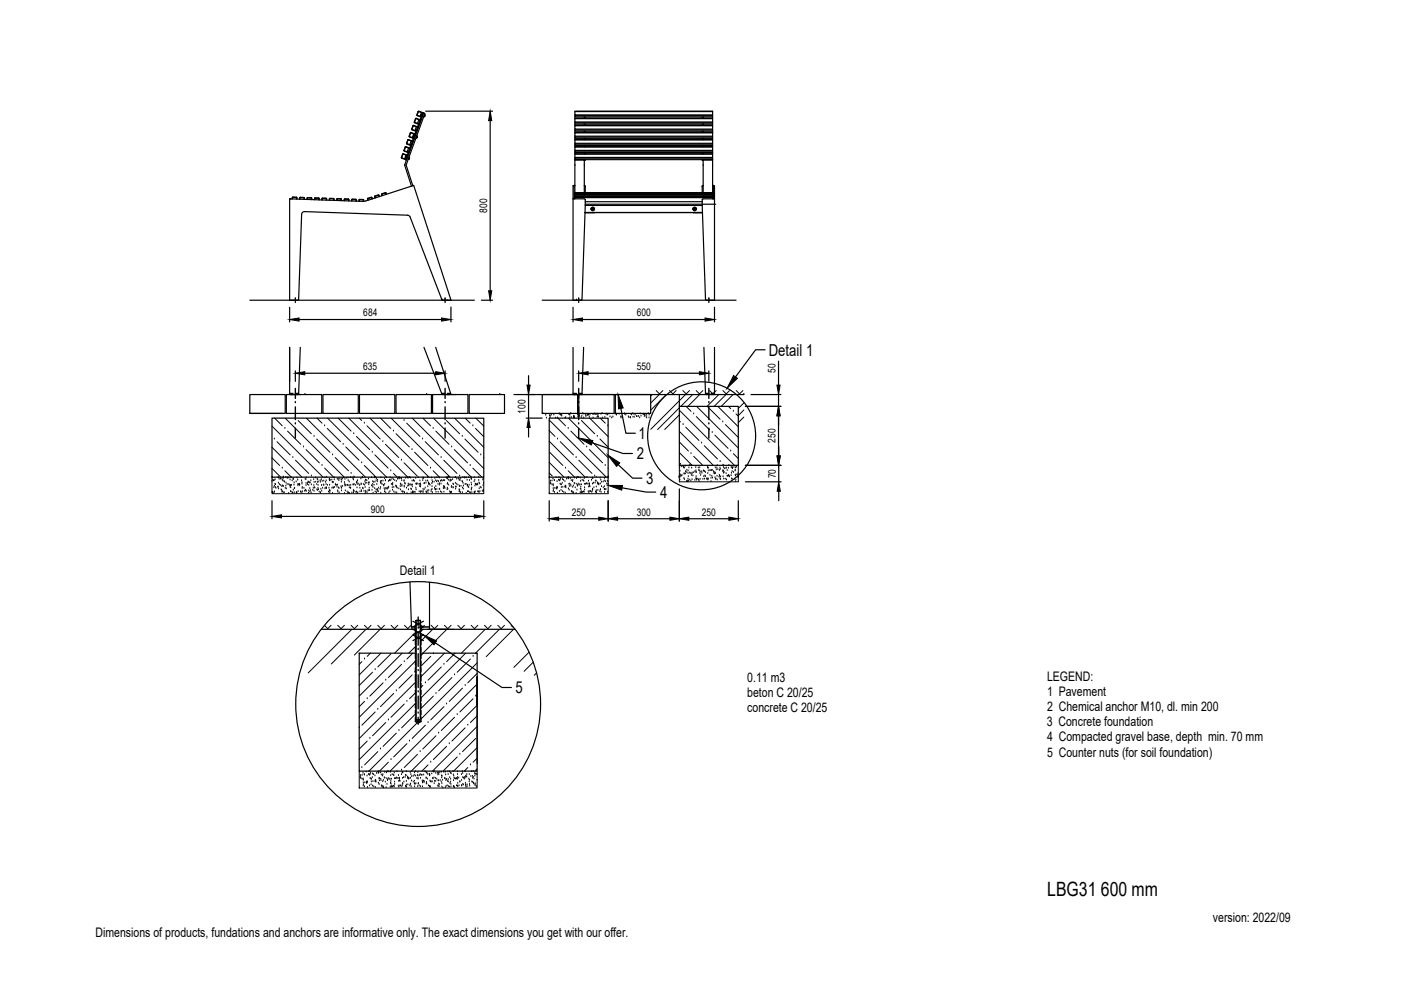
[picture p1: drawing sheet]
<svg xmlns="http://www.w3.org/2000/svg" width="297mm" height="210mm" viewBox="0 0 297 210" stroke-linecap="round" stroke-linejoin="round" font-family="sans-serif">
<!-- layer: 0 -->
<g fill="none" stroke="#000" stroke-width=".25">
<path d="M85.2 33.5l.8 .3M86 31.2l.9 .2-1-.2-.3 .8 1 .3M86 31.2l-.3 .7 .9 .4M86 33.8h.1M86 33.4v.1M86.1 35h.1M86.1 35l1.4 4.4M86.1 33.2l-.1 .2M86.1 33.2l.1 .1M86.2 33.2l-.2 .3M86.2 33.2h.1M86.2 33.2h-.1"/>
<path d="M86.3 33l-.2-.1-.3 .8 .2 .1M86.3 33l-.9-.3-.2 .8M86.3 33l-.9-.4-.3 .8 .9 .4M86.5 29.6l.9 .3-.9-.2-.2 .7 .8 .4-.9-.3zM86.5 33.8h.1M86.6 31.4l-.3 .8 .3 .1M86.7 33.3h.1M86.7 33.7l-.1 .1M86.7 33.7h.1M86.8 33.3l-.1 .4M86.8 33.3l-.2 .5M87.1 28.2l.9 .3"/>
<path d="M87.1 28.2l-.3 .7 .9 .4M87.4 30l-.2-.1-.3 .8 .2 .1M87.6 26.7l-.2 .7 .8 .4M87.7 28.9v.1M87.7 26.6l-.2 .1-.2 .8 .9 .3M87.7 26.6l.8 .4-.9-.3M87.8 28.7l-.1 .2M87.8 28.7h.1M87.8 28.7l-.1 .3M88 28.5l-.9-.4-.1 .1-.3 .8 1 .3M88 28.5l-.3-.1-.3 .8 .3 .1M88.2 29.3h.1"/>
<path d="M88.3 26.9l-.3 .8 .2 .1M88.4 28.8h.1M88.4 29.2l-.2 .1M88.4 29.2h.1M88.4 29.2l.1-.2-.1 .2M88.4 28.8l.1 .2M88.4 28.8l-.2 .5M88.7 23.7l.9 .3M88.7 23.7l-.3 .7 .9 .4-.9-.3 .2-.8 .2-.1 .8 .4M89 25.5l-.8-.3-.3 .7 .9 .4M89 25.5l-.8-.4-.4 .8 .1 .1 .9 .3M89 25.5l-.2-.1-.3 .8 .3 .1"/>
<path d="M89.3 24.4v.1M89.3 24.4l.1 .1M89.3 24.5h.1M89.4 24.2l-.1 .2M89.4 24.2h.1M89.4 24.2l-.1 .3M89.6 24l-.2-.1-.3 .8M89.6 23.9l.2 .1-3.6 9.9-.2-.1zM90 24.3h.1M90 24.7h.1M90 24.7l.1-.2-.1 .2M90 24.3l.1 .2"/>
<path d="M90 24.3l-.1 .5 .1-.1M90 24.1l-.2-.1-4 11 1.4 4.5M90.1 24.1l-4 10.9M90.3 23.6h14.1M103.9 25.6v36.1M121.9 39.4h-.2v2.8M121.9 39.3l-.4 .1v24.3M121.9 23.7l29.2-.1v.8h-29.2v-.7h29.2M121.9 24.4v.1M121.9 24.8v.3M121.9 25.9v.1M121.9 26.3v.3"/>
<path d="M121.9 27.4v.1M121.9 27.8v.3M121.9 28.9v.1M121.9 29.3v.3M121.9 30.4v.1M121.9 30.8v.3M121.9 31.9v.1M121.9 32.3v.3M121.9 33.4v.1M121.9 33.9v7.2M121.9 33.8l1.9 .1zM123.9 39.4l.2 .2"/>
<path d="M123.9 39.3l.2 .2v1.3M123.9 33.9h-.1M123.9 33.8h.2v.2M123.9 34h.2zM123.9 24.8v.3M123.9 26.3v.3M123.9 27.8v.3M123.9 29.3v.3M123.9 30.8v.3M123.9 32.3v.3M123.9 33.8v7M124.1 24.8v.3"/>
<path d="M124.1 26.3v.3M124.1 27.8v.3M124.1 29.3v.3M124.1 30.8v.3M124.1 32.3v.3M148.9 34v-.2h.2v7M148.9 34h.2zM148.9 24.8v.3M148.9 26.3v.3M148.9 27.8v.3M148.9 29.3v.3M148.9 30.8v.3"/>
<path d="M148.9 32.3v.3M149.1 39.4l-.2 .2M149.1 39.3l-.2 .2v1.3M149.1 24.8v.3M149.1 26.3v.3M149.1 27.8v.3M149.1 29.3v.3M149.1 30.8v.3M149.1 32.3v.3M149.1 33.9h.1M149.1 33.8l1.9 .1zM151 33.9l.1 6.9"/>
<path d="M151.1 33.4v.4h-29.2v-.3h29.2M151.1 32.6v.8h-29.2v-.7h29.2M151.1 32.6l-29.2 .1M151.1 31.9v.4h-29.2v-.3h29.2M151.1 31.1v.8h-29.2v-.7h29.2M151.1 31.1l-29.2 .1M151.1 30.4v.4h-29.2v-.3h29.2M151.1 29.6v.8h-29.2v-.7h29.2M151.1 29.6l-29.2 .1M151.1 28.9v.4h-29.2v-.3h29.2M151.1 28.1v.8h-29.2v-.7h29.2M151.1 28.1l-29.2 .1"/>
<path d="M151.1 27.4v.4h-29.2v-.3h29.2M151.1 26.6v.8h-29.2v-.7h29.2M151.1 26.6l-29.2 .1M151.1 25.9v.4h-29.2v-.3h29.2M151.1 25.1v.8h-29.2v-.7h29.2M151.1 25.1l-29.2 .1M151.1 24.4v.4h-29.2v-.3h29.2M151.1 39.3h.1M151.1 39.4h.1M151.1 24.8v.3M151.1 26.3v.3M151.1 27.8v.3"/>
<path d="M151.1 29.3v.3M151.1 30.8v.3M151.1 32.3v.3M151.1 39.4h.2v2.8M151.1 39.3l.4 .1v24.3M61.5 42.2l-.1 21.5M61.7 42.2h-.2l15.4 .5M62 41.9v.3M62 41.9h.8l.1 .3M62.8 41.8l.1 .4M62.8 41.8l-.8 .1M63.5 42v.2"/>
<path d="M63.5 41.9l.2-.1 .8 .2M63.6 41.9h.8v.4M63.6 42v.2M64.5 42v.3M65.1 42v.3M65.1 42l.9-.1 .1 .4M65.2 42v.3M65.2 42h.8v.3M67.5 42l.1 .4M67.5 42l.2 .4M67.6 42h-.8l-.1 .3M67.6 42h-.9v.3"/>
<path d="M68.3 42.4l.1-.3h.7l.1 .3M69.2 42.1l-.1-.1h-.7l-.2 .4M69.3 42.2l-.1 .2M69.8 42.4l.1-.3h.8l.1 .4M69.9 42.5v-.4h.8v.4M71.4 42.5l.1-.4 .9 .1v.3M71.5 42.5v-.3h.8v.3M73 42.6l.1-.4 .7 .1 .1 .3M73.1 42.2l-.1 .4M73.1 42.2l.9 .1M74 42.3v.3M74.5 42.6l.1-.3 .8-.1 .1 .4"/>
<path d="M74.6 42.6v-.3h.8l.1 .3M76.2 42.3v.4M76.2 42.3l.8 .1v.3M77.1 42.4l-.9-.1-.1 .4M77.1 42.4v.3M77.6 42.6l-.7 .1M77.6 42.6l10.1-3.3 7.9 24.3-.3 .1M78.8 41.9l-.8 .1v.5M78.9 41.9v.3M78.9 42.2l-.2-.3-.7 .2 .1 .3M79.5 41.6l.1 .4M80.2 41.4l.2 .3"/>
<path d="M80.2 41.4l-.7 .2M80.4 41.7l-.1-.4-.8 .3v.4M80.9 41.2l.1 .3M81 41.2l.1 .3M81.7 40.8l.2 .4M81.7 40.8l-.8 .4M81.8 40.9l-.8 .3M81.8 41l.1 .2M121.5 42.2h2.4l.2 .2-.7 21.1-.2 .1M121.9 41.8h29.2v.1h-29.2zM121.9 40.8h29.2zM121.9 41.3h.1"/>
<path d="M121.9 41.2v.4M121.9 41.7v.1M121.9 41.9v.3M121.9 41.3h29.2M124.1 42.8h24.8M124.1 43.3h27.6M124.1 43.6h24.8M125.3 44.3a.35 .35 0 0 0 .4 .4 .35 .35 0 0 0 .3-.4M125.3 44.3h.1M125.5 44.3l.1 .1M125.5 44.3h.1M125.6 44.2h.2"/>
<path d="M125.6 44.2l-.1 .1M125.6 44.2h.1M125.6 44.4h.1M125.8 44.2v.1M125.8 44.2h.1M125.8 44.4h.1M125.8 44.3l-.2 .1M125.8 44.3h.1M126 44.3h.1M126 45.1h-2h24.9h-2M146.9 44.3a.35 .35 0 0 0 .4 .4 .35 .35 0 0 0 .3-.4M146.9 44.3h.1"/>
<path d="M147.1 44.3l.1 .1M147.1 44.3h.1M147.2 44.2h.2M147.2 44.4h.2M147.2 44.2h.1M147.2 44.4h.1M147.2 44.2l-.1 .1M147.4 44.2v.1M147.4 44.2h.1M147.4 44.4h.1M147.4 44.3v.1M147.4 44.3h.1"/>
<path d="M147.6 44.3h.1M151.1 40.8v.4h-29.2v-.1h29.2M151.1 41.3v.4h-29.2v-.1h29.2M151.1 41.3h.1M151.1 41.2v.1M151.1 41.7v.1M151.1 41.9v.3M151.5 42.2h-2.4l-.2 .2 .7 21.1 .2 .1M53 63.7h47.6M61.4 65.2v3.1M62.2 63.7h.4M62.6 63.4h.1"/>
<path d="M62.6 63.9h.1M62.6 63.2v.1M62.6 63.5v.3M62.6 64v.1M62.6 78.6v2.2M63.1 63.6l.2-.1 .7-18.1a.6 .6 0 0 1 .6-.5l22 .8 .4 .3 6.7 17.5 .2 .1M63.4 67.7h30.2M63.7 73.7l-.4 9.8M64.6 79.1h27.8M89.9 73.7l3.8 9.8 .2 .1M92.4 73.7l3.2 9.9h-.3M93.8 63.7h.1"/>
<path d="M94.4 63.4h.1M94.4 63.9h.1M94.4 63.2v.1M94.4 63.5v.3M94.4 64v.1M94.4 78.6v2.2M94.4 63.7h.4M95.6 65.1v3.2M102.1 63.7h2.3M112.1 79.7v2M115 63.7h41.1M121.5 73.7v10h.3"/>
<path d="M121.5 65.2v3.1M122.2 63.7h.1M122.2 63.7h.4M122.7 63.4h.1M122.7 63.9h.1M122.7 63.2v.1M122.7 63.5v.3M122.7 64v.1M122.7 78.6v2.2M123.5 67.7h26M123.7 73.7l-.3 9.8M124.7 79.1h23.6"/>
<path d="M149.2 73.7l.4 9.8M150.3 63.4h.1M150.3 63.9h.1M150.3 63.2v.1M150.3 63.5v.3M150.3 64v.1M150.3 78.6v2.2M151.5 73.7v10h-.4M151.5 65.2v3.1M162.2 74.2h-2l-4.3 5.7M165.1 76.6v5.1M53 83.7h7.5v4h-7.5z"/>
<path d="M53 87.7h7.1M57.7 88.6l44.9 .1v12.5h-44.9zM60.7 83.7h7.5v4h-7.5zM61.4 80.8v-7.1v10h.4M61.4 83.4h.7M61.7 83.7h2M62.6 83.4h.7M63.3 83.5l-.2 .1M64.7 83.7h.1M68.5 83.7h7.5v4h-7.5zM76.2 83.7h7.5v4h-7.5zM84 83.7h7.5v4h-7.5z"/>
<path d="M90.5 83.7h.1M91.7 83.7h7.5v4h-7.5zM93.6 83.4h.7M93.8 83.7h.1M93.9 83.7h.5M94.6 83.7h2.1M94.8 83.4h.7M99.5 83.7h7.5v4h-7.5zM106 83.7h.1M109 83.7h48.7M111.6 88.6h3.3M112.1 83.7v4.9"/>
<path d="M112.1 90.6v2.1M115 83.7h7.5v4h-7.5zM116.4 88.6l12.5 .1v12.5h-12.5zM121.5 83.4h.7M122.2 83.7h.1M122.7 83.4h.7M122.7 83.7h7.5v4h-7.5zM123.4 83.5l-.2 .1M125.5 93.9l6.6 2.3h2M130.5 83.7h7.5v4h-7.5zM131.1 98.5l3 2.9h2M131.6 86.6l1.1 5.3h2"/>
<path d="M144 86.2h12.5v12.5h-12.5zM144 83.7v2.5M149.6 83.4h.7M149.6 83.5l.2 .1M150.3 83.7h.1M150.8 83.4h.7M157.7 83.7h.1M158 86.2h7.6M158 98.7h7.6M159.2 83.7h6.4M165.1 83.7v2.5M165.1 88.2v8.5"/>
<path d="M165.1 94.7v2M165.1 98.7v3.5M57.7 106.2v3.8M59.7 109.5h40.9M60.1 101.2h.1M95.1 101.2h.1M102.6 106.2v3.8M116.4 106.2v4.3M118.4 110h8.5M128.9 106.2v4.3M129 101.2h.1M130.9 110h11.1"/>
<path d="M131.9 103.4l5.1 .9h2M144 101.2h.1M144 103.7v6.8M146 110h8.5M156.5 101.2h.1M156.5 106.2v4.3M158 102.2h7.6M165.1 104.2v2M68.1 133.4h20.1M86.9 123.4l.3 9.6 .4 .4M87.2 132.9h1M87.5 133.4l2.3 1.2-2.3 1.2"/>
<path d="M87.5 131.7l2.3 1.2M88 132.9v.5M88.1 133.4v.5M88.1 134.4v.9M88.1 135.8v1M88.1 137.2v1M88.1 138.7v.9M88.2 133.4h.1M88.2 138.5h-12v25h25v-25h-12M88.2 131.6h1M88.2 131.6v21M89.2 133.4h.1"/>
<path d="M89.2 131.6v21M89.2 133.4h20M89.2 132.9h1.9M89.3 133.4v.5M89.3 134.4v.9M89.3 135.8v1M89.3 137.2v1M89.3 138.7v.9M89.4 132.9v.5M89.8 133.4l-2.3 1.2 2.3 1.2M89.8 131.7l-2.3 1.2M91.1 123.4v10"/>
<path d="M92.3 136.3l14.1 9.5h2M88.1 153l.6 .3 .6-.3M88.1 140.1v.9M88.1 141.5v1M88.1 143v1.4M88.1 144.9v.9M88.1 146.3v1M88.1 147.7v1M88.1 149.2v.9M88.1 150.6v.9M88.1 152v1M88.1 153h1.2"/>
<path d="M88.2 152.6h1M89.3 140.1v.9M89.3 141.5v1M89.3 143v1.4M89.3 144.9v.9M89.3 146.3v1M89.3 147.7v1M89.3 149.2v.9M89.3 150.6v.9M89.3 152v1M101.2 149.5v-6v18.4"/>
<circle cx="125.7" cy="44.3" r=".16"/>
<circle cx="125.7" cy="44.3" r=".15"/>
<circle cx="125.7" cy="44.3" r=".35"/>
<circle cx="147.3" cy="44.3" r=".16"/>
<circle cx="147.3" cy="44.3" r=".15"/>
<circle cx="147.3" cy="44.3" r=".35"/>
<circle cx="148.8" cy="92.4" r="11.4"/>
<circle cx="88.7" cy="149.3" r="26"/>
</g>
<!-- layer: SRAFY -->
<g fill="none" stroke="#000" stroke-width=".21">
<path d="M57.7 94.8l6.3 6.4M57.7 90.3l10.8 10.9M57.7 99.3l1.8 1.9M57.7 97.1l1.6 1.6M58.2 93.1h.1M58.2 88.6l1.6 1.7M58.7 93.6l2.8 2.8M59.8 99.3h.1M60.4 99.8l1.4 1.4M60.4 90.8h.1M60.5 88.7l12.5 12.5M61 91.4l2.8 2.8"/>
<path d="M62.1 97h.1M62.6 97.6l2.9 2.8M63.2 89.2l2.8 2.8M64.3 94.8h.1M64.9 95.3l2.8 2.8M65 88.7l12.5 12.5M66.6 92.5h.1M67.1 93.1l2.9 2.8M67.2 88.7l1.1 1M68.3 98.7h.1M68.8 90.3h.1M68.8 99.3l1.9 1.9"/>
<path d="M69.4 90.8l2.8 2.8M69.5 88.7l12.5 12.5M70.5 96.4h.1M71.1 97l2.8 2.8M71.7 88.7l2.7 2.7M72.8 94.2h.1M73.3 94.8l2.8 2.8M73.9 88.7l12.6 12.5M75 92h.1M75.6 92.5l2.8 2.8M76.2 88.7l.5 .5M76.7 98.1h.1"/>
<path d="M77.2 89.7h.1M77.2 98.7l2.5 2.5M77.8 90.3l2.8 2.8M78.4 88.7l12.5 12.5M78.9 95.9h.1M79.5 96.4l2.8 2.9M80.7 88.7l2.2 2.1M81.2 93.6h.1M81.7 94.2l2.8 2.8M82.9 99.8h.1M82.9 88.7l12.5 12.5M83.4 91.4h.1"/>
<path d="M84 92l2.8 2.8M85.1 97.6h.1M85.7 89.2h.1M85.7 98.1l2.8 2.8M86.2 89.7l2.8 2.8M87.4 95.3h.1M87.4 88.7l12.5 12.5M87.9 95.9l2.8 2.8M89.6 93.1h.1M89.7 88.7l1.6 1.6M90.2 93.6l2.8 2.8M91.3 99.3h.1"/>
<path d="M91.8 90.8h.1M91.8 99.8l1.4 1.4M91.9 88.7l10.7 10.6M92.4 91.4l2.8 2.8M93.5 97h.1M94.1 97.6l2.8 2.8M94.6 89.2l2.8 2.8M95.8 94.8h.1M96.3 95.3l2.8 2.8M96.4 88.7l6.2 6.1M98 92.5h.1M98.6 93.1l2.8 2.8"/>
<path d="M98.6 88.7l1.1 1M99.7 98.7h.1M100.3 90.3h.1M100.3 99.3l1.9 1.9M100.8 90.8l1.8 1.8M100.9 88.7l1.7 1.6M101.9 96.4h.1M102.5 97l.1 .1M115.1 87.7h.1M115.7 88h.1M115.9 88.6h.1M116.4 98l3.2 3.2"/>
<path d="M116.4 93.5l7.7 7.7M116.4 89.1l12.2 12.1M116.4 91.3l1.3 1.2M116.5 88.2h.1M116.5 95.9l2.8 2.8M116.6 87.9h.1M116.6 88.6h.1M116.6 88.3h.1M116.9 88h.1M117.4 88h.1M117.8 88.6h.1M118.2 88.6h.1"/>
<path d="M118.2 93.1h.1M118.3 88.6l1.6 1.7M118.6 87.7h.1M118.6 87.9h.1M118.8 93.6l2.8 2.8M118.8 88h.1M119.1 88h.1M119.1 88.2h.1M119.8 88.6h.1M119.9 99.3h.1M119.9 88.6h.1M120.5 90.8h.1"/>
<path d="M120.5 99.8l1.3 1.4M120.5 88.7l8.4 8.4M120.6 87.9h.1M120.7 88h.1M120.8 88.6h.1M120.8 88h.1M121 87.7h.1M121 91.4l2.8 2.8M121.1 88.5h.1M121.6 88.5h.1M121.6 88.2h.1M121.7 88.5h.1"/>
<path d="M121.8 88.4h.1M121.8 88.6h.1M122.1 97h.1M122.4 87.9h.1M122.5 88.4h.1M122.5 87.8h.1M122.7 97.6l2.8 2.8M122.8 88h.1M122.8 88.3h.1M123.2 88.5h.1M123.3 89.2l2.8 2.8M123.4 88.2h.1"/>
<path d="M123.5 87.7h.1M123.7 87.8h.1M123.8 88.6h.1M124.1 87.9h.1M124.2 88.1h.1M124.2 88.3h.1M124.4 94.8h.1M124.5 87.8h.1M124.6 88.1h.1M124.8 88h.1M124.9 88.5h.1M125 95.3l2.8 2.8"/>
<path d="M125 88.7l3.9 3.9M125.1 88h.1M125.7 87.9h.1M125.7 88.6h.1M125.9 87.9h.1M126.1 87.7h.1M126.3 87.9h.1M126.5 87.8h.1M126.6 88.5h.1M126.6 92.5h.1M126.8 88h.1M126.8 88.3h.1"/>
<path d="M126.8 87.8h.1M126.9 88.4h.1M127.2 93.1l1.7 1.7M127.3 88.7l1 1M127.4 87.8h.1M127.6 87.7h.1M127.7 88.6h.1M128.2 88.5h.1M128.3 98.7h.1M128.5 87.8h.1M128.7 87.8h.1M128.7 88h.1"/>
<path d="M128.8 87.9h.1M128.9 90.3h.1M128.9 99.3h.1M129.1 87.8h.1M129.3 88.4h.1M129.7 88.6h.1M129.9 88.4h.1M130.4 87.8h.1M130.7 87.8h.1M130.7 88h.1M131.3 87.8h.1M131.6 88.4h.1"/>
<path d="M131.7 88.6h.1M131.9 88.4h.1M132 88.5h.1M132.4 87.8h.1M132.4 87.7h.1M132.7 88h.1M133.2 88.4h.1M133.4 88.6h.1M133.7 88.6h.1M133.7 88.5h.1M133.8 87.9h.1M133.9 88h.1"/>
<path d="M134.1 87.7h.1M134.2 88.5h.1M134.4 87.8h.1M134.5 88.5h.1M134.7 88h.1M134.9 88.3h.1M135.1 88.3h.1M135.4 88.3h.1M135.6 88.6h.1M135.7 87.7h.1M135.9 88.2h.1M136.4 87.9h.1"/>
<path d="M136.4 87.8h.1M136.6 88.3h.1M136.6 88h.1M136.8 88.1h.1M137 88.5h.1M137.1 88.1h.1M137.1 88.6h.1M137.4 87.7h.1M137.6 88.6h.1M137.6 88h.1M138.2 83.7l-.2 .3M139.1 82.8l.7 .7 .7-.7"/>
<path d="M139.7 83.7l-1.7 1.8M141.2 83.7l-3.2 3.3M142 82.8l.7 .7 .7-.7M144 86.5l-4.6 4.6M144 98.7v3.5h12.5v-3.5M144 96l2.7 2.7M144 91.5l7.2 7.2M144 87l11.7 11.7M144 93.7l2 1.9M144 89.2l.3 .3M144 88l-3.1 3.1M144.1 99.2h.1"/>
<path d="M144.1 98.7h.1M144.2 99.9h.1M144.3 98.4h.1M144.4 98.9h.1M144.8 98.9h.1M144.8 82.8l.7 .7 .7-.7M144.8 90h.1M144.9 99.1h.1M145 99.2h.1M145.1 99.2h.1M145.3 98.8h.1M145.3 83.7l-7.3 7.3"/>
<path d="M145.4 90.6l2.8 2.8M145.5 86.2l1 1M145.6 99.7h.1M145.9 99.8h.1M146.1 99.2h.1M146.2 98.7h.1M146.5 98.7h.1M146.5 96.2h.1M146.6 99.3h.1M146.8 83.7l-2.5 2.5M147.1 87.8h.1M147.1 96.7l1.9 2"/>
<path d="M147.5 99.1h.1M147.5 99.8h.1M147.6 82.8l.7 .7 .7-.7M147.6 88.3l2.8 2.8M147.7 86.2l8.8 8.8M148 99.2h.1M148.2 99.7h.1M148.3 99.8h.1M148.3 83.7l-2.5 2.5M148.4 99.2h.1M148.8 93.9h.1M149.2 99.8h.1"/>
<path d="M149.3 100h.1M149.3 94.5l2.8 2.8M150 86.2l2.7 2.7M150 99.2h.1M150.1 99.2h.1M150.2 99.8h.1M150.2 99.3h.1M150.4 82.8l.7 .7 .7-.7M150.5 99.8h.1M150.7 99.8h.1M150.9 99.8h.1M151 91.7h.1"/>
<path d="M151 99.7h.1M151.6 92.3l2.8 2.8M151.7 99.2h.1M151.9 99.6h.1M152 99.2h.1M152.1 98.7h.1M152.2 99.6h.1M152.2 86.2l4.3 4.3M152.4 83.7l-2.5 2.5M152.5 99.7h.1M152.6 99.2h.1M152.7 97.9h.1"/>
<path d="M152.7 99.5h.1M153.2 89.5h.1M153.2 98.4l.3 .3M153.3 99.8h.1M153.3 82.8l.7 .7 .7-.7M153.4 99.1h.1M153.4 99.9h.1M153.6 99.4h.1M153.8 90l2.7 2.7M153.9 99.3h.1M153.9 83.7l-2.5 2.5M154 99.2h.1"/>
<path d="M154.2 99.8h.1M154.4 99.3h.1M154.4 86.2l.5 .4M154.5 98.7h.1M154.9 95.6h.1M155 99.1h.1M155.2 99.3h.1M155.2 100h.1M155.3 99.2h.1M155.3 99.4h.1M155.4 83.7l-2.5 2.5M155.5 87.2h.1"/>
<path d="M155.5 96.2l1 1M155.6 99.1h.1M155.8 99.9h.1M155.9 99.7h.1M156 99.2h.1M156 87.8l.5 .4M156.1 82.8l.7 .7 .7-.7M156.1 99h.1M157.7 86.9l-1.2 1.2M157.7 85.4l-1.2 1.2M157.7 88.4l-1.2 1.2M57.7 102.1h.1"/>
<path d="M57.7 101.2v3.5h44.9v-3.5M57.7 104.4h.1M57.8 104.3h.1M57.8 101.8h.1M57.8 104.5h.1M58 102h.1M58.1 103.4h.1M58.1 104.5h.1M58.1 101.9h.1M58.2 103.1h.1M58.2 104.3h.1M58.3 102.7h.1"/>
<path d="M58.3 101.7h.1M58.4 103.4h.1M58.4 102.8h.1M58.5 103.5h.1M58.9 103.3h.1M59 103.3h.1M59 101.2h.1M59 101.3h.1M59 102.4h.1M59.1 103.6h.1M59.2 101.6h.1M59.3 102.7h.1"/>
<path d="M59.5 101.6h.1M59.5 102.9h.1M59.6 101.5h.1M59.6 103.9h.1M59.7 104h.1M59.8 103.2h.1M59.8 104.3h.1M59.8 101.8h.1M59.9 103h.1M59.9 104.2h.1M60 101.9h.1M60 101.5h.1"/>
<path d="M60 104.5h.1M60.1 103.1h.1M60.2 102.1h.1M60.3 104.5h.1M60.3 102.2h.1M60.5 103.5h.1M60.6 101.2h.1M60.6 103.1h.1M60.6 102.4h.1M60.7 103.7h.1M60.9 102.7h.1M60.9 101.4h.1"/>
<path d="M61 101.3h.1M61.2 104.6h.1M61.2 101.3h.1M61.2 102.7h.1M61.5 103h.1M61.5 101.8h.1M61.5 103.3h.1M61.6 104.2h.1M61.6 103.4h.1M61.7 101.3h.1M61.7 104.3h.1M61.8 102.9h.1"/>
<path d="M62 101.9h.1M62 104.5h.1M62.1 104.5h.1M62.1 101.6h.1M62.2 103.9h.1M62.2 101.7h.1M62.3 102.8h.1M62.4 102.4h.1M62.4 104.5h.1M62.4 103.6h.1M62.5 103.5h.1M62.8 102.2h.1"/>
<path d="M62.8 104.5h.1M62.9 104.4h.1M62.9 104.6h.1M63 101.3h.1M63.1 101.8h.1M63.2 103h.1M63.2 102.7h.1M63.2 104.2h.1M63.4 102.7h.1M63.5 102.9h.1M63.5 102.7h.1M63.7 104.3h.1"/>
<path d="M63.8 104.3h.1M63.9 101.9h.1M64 104.5h.1M64 102.4h.1M64 102.6h.1M64.1 103.6h.1M64.1 103.3h.1M64.1 104.2h.1M64.4 103.5h.1M64.6 104.2h.1M64.7 101.6h.1M64.7 103.9h.1"/>
<path d="M64.8 104h.1M64.9 101.7h.1M64.9 102.9h.1M64.9 102.5h.1M64.9 104.2h.1M64.9 101.3h.1M65.2 102.7h.1M65.2 102.5h.1M65.3 102.2h.1M65.4 104.5h.1M65.4 102.3h.1M65.5 102.9h.1"/>
<path d="M65.5 104.1h.1M65.7 102.4h.1M65.7 103.6h.1M65.7 104.3h.1M65.8 104h.1M65.9 101.9h.1M66 104.5h.1M66 102.8h.1M66 100.9h.1M66.3 104h.1M66.4 103.5h.1M66.5 101.7h.1"/>
<path d="M66.5 102.9h.1M66.6 104.2h.1M66.6 102.3h.1M66.6 103.4h.1M66.7 103.5h.1M66.9 101.3h.1M66.9 102.2h.1M67.2 102.7h.1M67.2 103.8h.1M67.2 101.6h.1M67.3 104h.1M67.4 101.7h.1"/>
<path d="M67.4 102.3h.1M67.4 103.5h.1M67.4 102.9h.1M67.4 102.2h.1M67.5 103.8h.1M67.7 104.3h.1M67.9 101.9h.1M67.9 102.2h.1M67.9 104.6h.1M67.9 104.5h.1M68 103.7h.1M68.1 101.7h.1"/>
<path d="M68.2 102.9h.1M68.2 104.2h.1M68.3 102.1h.1M68.4 103.5h.1M68.5 102.8h.1M68.6 102h.1M68.7 102.9h.1M68.9 103.6h.1M68.9 101.3h.1M69 102.3h.1M69.1 103.5h.1M69.1 102.7h.1"/>
<path d="M69.2 101.9h.1M69.2 103.4h.1M69.2 103.6h.1M69.3 101.2h.1M69.4 102.9h.1M69.7 104.3h.1M69.7 103.5h.1M69.8 101.7h.1M69.8 101.6h.1M69.8 104h.1M69.9 101.9h.1M69.9 102.9h.1"/>
<path d="M69.9 104.5h.1M69.9 104.1h.1M70 104.1h.1M70 101.8h.1M70.4 101.8h.1M70.4 103.5h.1M70.4 102.3h.1M70.5 104.6h.1M70.6 102.4h.1M70.6 103.4h.1M70.7 102.3h.1M70.7 103.5h.1"/>
<path d="M70.9 101.7h.1M70.9 101.3h.1M70.9 103.3h.1M71.1 102.7h.1M71.1 102.9h.1M71.4 102.9h.1M71.5 103.3h.1M71.5 101.6h.1M71.6 102.9h.1M71.6 104.1h.1M71.6 104.3h.1M71.7 101.6h.1"/>
<path d="M71.8 103.5h.1M71.8 101.9h.1M71.9 103.6h.1M71.9 104.5h.1M72.1 101.6h.1M72.3 103.2h.1M72.4 103.5h.1M72.4 101.7h.1M72.4 102.2h.1M72.4 103.4h.1M72.4 104.1h.1M72.5 101.8h.1"/>
<path d="M72.6 101.5h.1M72.6 103.1h.1M72.9 101.3h.1M73 102.3h.1M73.1 104.7h.1M73.1 102.7h.1M73.1 101.6h.1M73.2 103.1h.1M73.2 102.9h.1M73.2 104.1h.1M73.4 102.9h.1M73.4 101.4h.1"/>
<path d="M73.6 104.3h.1M73.7 102.9h.1M73.8 104.6h.1M73.8 101.3h.1M73.8 103h.1M73.8 101.9h.1M73.9 104.5h.1M74 102.2h.1M74 102.9h.1M74.1 103.4h.1M74.1 104.7h.1M74.3 101.3h.1"/>
<path d="M74.3 103.5h.1M74.4 102.9h.1M74.4 101.3h.1M74.4 100.4h.1M74.6 104.5h.1M74.8 101.3h.1M74.9 101.6h.1M74.9 102.8h.1M74.9 104h.1M74.9 104.5h.1M74.9 101.8h.1M75 104.1h.1"/>
<path d="M75 100.9l.2 .3M75.1 102.7h.1M75.1 104.2h.1M75.3 102.9h.1M75.5 104.4h.1M75.6 102.3h.1M75.6 104.3h.1M75.7 102.2h.1M75.7 102.5h.1M75.7 103.4h.1M75.7 104.7h.1M75.7 102.7h.1"/>
<path d="M75.8 101.9h.1M75.9 104.5h.1M76.1 102.7h.1M76.2 102.9h.1M76.3 103.5h.1M76.3 104.3h.1M76.5 101.6h.1M76.6 102.8h.1M76.6 102.6h.1M76.6 104h.1M76.7 104.2h.1M76.8 101.3h.1"/>
<path d="M76.8 101.2h.1M76.9 103.5h.1M77 103.6h.1M77.1 102.7h.1M77.2 104.2h.1M77.3 102.9h.1M77.4 102.1h.1M77.4 103.4h.1M77.4 104.6h.1M77.4 102.5h.1M77.5 101.8h.1M77.5 104.1h.1"/>
<path d="M77.6 104.3h.1M77.6 101.9h.1M77.8 102.5h.1M77.8 101.9h.1M77.8 104.5h.1M78 104.1h.1M78.1 101.6h.1M78.1 102.4h.1M78.2 102.8h.1M78.2 104h.1M78.3 103.5h.1M78.3 102.4h.1"/>
<path d="M78.4 104h.1M78.8 101.3h.1M78.8 103h.1M78.9 104h.1M78.9 103.1h.1M79 102.7h.1M79 102.1h.1M79.1 103.3h.1M79.1 104.6h.1M79.1 102.3h.1M79.3 102.9h.1M79.4 101.2h.1"/>
<path d="M79.4 103.6h.1M79.5 102.2h.1M79.5 101.3h.1M79.5 104.3h.1M79.7 103.8h.1M79.7 101.9h.1M79.8 104.5h.1M79.8 101.5h.1M79.9 102.7h.1M79.9 103.9h.1M80 102.2h.1M80.1 101.8h.1"/>
<path d="M80.1 103.8h.1M80.1 104.2h.1M80.2 104.3h.1M80.3 103.5h.1M80.6 103.7h.1M80.7 102.1h.1M80.7 102.4h.1M80.7 103.4h.1M80.7 104.6h.1M80.8 101.3h.1M80.8 102.5h.1M80.9 102h.1"/>
<path d="M81 102.7h.1M81.2 102h.1M81.3 102.9h.1M81.4 103h.1M81.4 103.6h.1M81.5 101.5h.1M81.5 104.3h.1M81.6 102.7h.1M81.6 103.9h.1M81.7 101.9h.1M81.8 103.6h.1M81.8 104.5h.1"/>
<path d="M82 101.3h.1M82 103.6h.1M82.1 103.7h.1M82.2 103.5h.1M82.3 103.5h.1M82.4 102.1h.1M82.4 103.3h.1M82.5 104.5h.1M82.6 101.8h.1M82.6 101.9h.1M82.7 104.2h.1M82.7 102h.1"/>
<path d="M82.7 101.3h.1M82.9 101.8h.1M83 102.7h.1M83.1 101.5h.1M83.2 103.4h.1M83.2 102.7h.1M83.2 103.9h.1M83.2 102.9h.1M83.3 102.5h.1M83.4 101.7h.1M83.4 100.4l.8 .8M83.5 103.3h.1"/>
<path d="M83.5 104.3h.1M83.7 101.9h.1M83.8 104.5h.1M83.9 103.1h.1M84 103.3h.1M84 103.2h.1M84 102h.1M84.1 103.3h.1M84.1 104.5h.1M84.2 103.5h.1M84.3 101.6h.1M84.5 101.3h.1"/>
<path d="M84.6 103.7h.1M84.6 101.6h.1M84.6 101.4h.1M84.7 101.3h.1M84.9 101.4h.1M84.9 103.2h.1M84.9 102.6h.1M84.9 103.9h.1M85 102.7h.1M85.1 101.5h.1M85.2 101.9h.1M85.2 103.1h.1"/>
<path d="M85.2 104.2h.1M85.2 102.9h.1M85.3 104.4h.1M85.5 104.3h.1M85.7 102.1h.1M85.7 101.9h.1M85.7 103.3h.1M85.7 103.1h.1M85.7 104.5h.1M85.8 102.5h.1M85.9 102.6h.1M86 101.4h.1"/>
<path d="M86.2 103.5h.1M86.3 104.6h.1M86.3 101.3h.1M86.5 103.1h.1M86.5 101.4h.1M86.6 102.6h.1M86.6 102.9h.1M86.6 103.8h.1M86.7 101.3h.1M86.8 101.3h.1M86.9 102.9h.1M86.9 102.7h.1"/>
<path d="M87.1 101.4h.1M87.1 103.7h.1M87.2 104.5h.1M87.2 102.9h.1M87.2 103.8h.1M87.4 102h.1M87.4 103.2h.1M87.4 102.8h.1M87.4 104.3h.1M87.5 104.4h.1M87.5 104.5h.1M87.7 101.9h.1"/>
<path d="M87.7 104.5h.1M87.8 104.3h.1M87.8 102h.1M88 104.4h.1M88.1 101.4h.1M88.2 103.5h.1M88.2 102.6h.1M88.2 103.9h.1M88.3 102.7h.1M88.4 102.6h.1M88.6 102.7h.1M88.7 101.3h.1"/>
<path d="M88.9 104.3h.1M88.9 102.7h.1M89 103.1h.1M89 102h.1M89.1 103.2h.1M89.1 104.4h.1M89.1 102.6h.1M89.2 102.9h.1M89.2 104.2h.1M89.4 104.3h.1M89.6 101.4h.1M89.6 101.9h.1"/>
<path d="M89.7 104.5h.1M89.7 103.7h.1M89.7 104.2h.1M89.7 101.5h.1M89.8 101.3h.1M89.9 102.6h.1M89.9 103.8h.1M90 102.5h.1M90.1 103.5h.1M90.3 102h.1M90.3 104.3h.1M90.3 102.4h.1"/>
<path d="M90.4 104.4h.1M90.6 104.1h.1M90.6 101.3h.1M90.7 102h.1M90.7 103.2h.1M90.7 104.4h.1M90.8 102.4h.1M90.9 102.7h.1M90.9 104h.1M90.9 102.6h.1M91 102.7h.1M91.2 102.9h.1"/>
<path d="M91.4 104.3h.1M91.4 103.9h.1M91.5 101.3h.1M91.6 102.5h.1M91.6 103.8h.1M91.6 103.2h.1M91.6 101.9h.1M91.7 104.5h.1M91.7 102.3h.1M92 102.2h.1M92.1 103.5h.1M92.2 101.4h.1"/>
<path d="M92.2 103.8h.1M92.3 103.8h.1M92.3 103.9h.1M92.4 101.9h.1M92.4 103.1h.1M92.5 104.4h.1M92.5 102.2h.1M92.6 103.8h.1M92.6 101.3h.1M92.8 102h.1M92.9 102.7h.1M92.9 104.4h.1"/>
<path d="M92.9 102.1h.1M93.1 103.7h.1M93.1 101.3h.1M93.1 102.9h.1M93.2 102.6h.1M93.2 103.8h.1M93.4 104.3h.1M93.4 102h.1M93.5 102.6h.1M93.6 101.9h.1M93.6 104.5h.1M93.7 102h.1"/>
<path d="M94 103.6h.1M94 101.9h.1M94.1 103.1h.1M94.1 103.5h.1M94.1 104.3h.1M94.1 103.2h.1M94.3 103.3h.1M94.3 101.9h.1M94.3 103.6h.1M94.6 101.3h.1M94.7 101.5h.1M94.8 103.8h.1"/>
<path d="M94.8 103.5h.1M94.8 102.7h.1M94.9 101.3h.1M94.9 101.6h.1M94.9 102.5h.1M94.9 103.7h.1M95.1 101.8h.1M95.1 102.9h.1M95.4 104.3h.1M95.4 102.1h.1M95.4 104.4h.1M95.4 101.8h.1"/>
<path d="M95.6 104.5h.1M95.6 101.9h.1M95.7 101.9h.1M95.7 103.1h.1M95.7 103.4h.1M95.7 104.4h.1M96 101.7h.1M96 103.3h.1M96 102.7h.1M96.1 103.5h.1M96.2 102.8h.1M96.5 101.3h.1"/>
<path d="M96.5 103.3h.1M96.6 102.5h.1M96.6 101.3h.1M96.6 103.7h.1M96.7 103.3h.1M96.8 102.7h.1M96.8 101.6h.1M97.1 102.9h.1M97.2 101.5h.1M97.3 101.5h.1M97.3 104.3h.1M97.3 103.8h.1"/>
<path d="M97.4 101.8h.1M97.4 103.1h.1M97.4 103.2h.1M97.4 100.9h.1M97.5 104.3h.1M97.5 104h.1M97.5 101.9h.1M97.6 104.4h.1M97.7 101.5h.1M97.7 103.1h.1M98 102.1h.1M98 104.5h.1"/>
<path d="M98.1 103.5h.1M98.1 102.2h.1M98.1 101.3h.1M98.2 102.5h.1M98.2 103.7h.1M98.3 103h.1M98.5 101.4h.1M98.6 101.3h.1M98.6 102.7h.1M98.8 102.7h.1M98.8 104.6h.1M98.9 101.3h.1"/>
<path d="M99 101.8h.1M99.1 102.9h.1M99.1 103.1h.1M99.1 104.3h.1M99.3 103.3h.1M99.3 104.3h.1M99.4 103.4h.1M99.4 101.3h.1M99.5 102.9h.1M99.5 101.9h.1M99.6 104.4h.1M99.7 104.5h.1"/>
<path d="M99.9 101.2h.1M99.9 101.5h.1M99.9 102.4h.1M99.9 103.9h.1M99.9 103.6h.1M100 102.8h.1M100 101.6h.1M100 103.5h.1M100 104.5h.1M100.5 102.2h.1M100.5 101.3h.1M100.6 104.4h.1"/>
<path d="M100.6 104.5h.1M100.7 101.8h.1M100.7 104.6h.1M100.7 103.1h.1M100.7 104.3h.1M100.8 102.7h.1M101 102.8h.1M101.2 102.7h.1M101.3 102.8h.1M101.3 104.3h.1M101.4 104.3h.1M101.5 101.9h.1"/>
<path d="M101.5 101.2h.1M101.6 102.4h.1M101.6 104.4h.1M101.6 103.6h.1M101.7 102.6h.1M101.7 104.2h.1M101.8 103.3h.1M102 103.5h.1M102.3 104.2h.1M102.4 101.8h.1M102.4 103h.1M102.4 101.6h.1"/>
<path d="M102.5 104.2h.1M102.5 103.9h.1M102.5 101.3h.1M102.5 102.5h.1M116.4 101.2v3.5h12.5v-3.5M116.4 100.3l.7 .6M116.5 104.6h.1M116.5 101.2h.1M116.6 102.4h.1M116.7 102h.1M116.8 102.5h.1M116.8 102.6h.1"/>
<path d="M117 102h.1M117 102.8h.1M117.2 101.5h.1M117.3 102.7h.1M117.3 103.6h.1M117.3 104.2h.1M117.3 103h.1M117.3 104h.1M117.5 101.8h.1M117.6 101.9h.1M117.6 104.4h.1M117.6 103.5h.1"/>
<path d="M117.9 101.3h.1M117.9 103.6h.1M118 103.4h.1M118.1 103.7h.1M118.1 102.1h.1M118.1 103.3h.1M118.1 103.5h.1M118.2 104.6h.1M118.4 101.8h.1M118.5 101.2h.1M118.5 101.8h.1M118.6 104.2h.1"/>
<path d="M118.7 102h.1M118.8 101.8h.1M118.8 102.6h.1M118.9 101.5h.1M118.9 102.8h.1M119 104h.1M119 103.4h.1M119 102.8h.1M119.2 102.5h.1M119.3 101.7h.1M119.3 104.2h.1M119.3 103.3h.1"/>
<path d="M119.5 101.8h.1M119.5 104.4h.1M119.8 102.1h.1M119.8 103.3h.1M119.8 104.5h.1M119.8 103h.1M119.9 103.3h.1M120 103.1h.1M120 103.4h.1M120.1 101.6h.1M120.4 101.3h.1M120.5 101.5h.1"/>
<path d="M120.5 101.2h.1M120.5 103.7h.1M120.6 101.4h.1M120.6 101.5h.1M120.6 102.7h.1M120.7 103.9h.1M120.7 103.1h.1M120.7 102.6h.1M121 101.5h.1M121 102.8h.1M121 103.1h.1M121.1 101.9h.1"/>
<path d="M121.1 104.2h.1M121.2 104.2h.1M121.3 104.3h.1M121.4 102.1h.1M121.4 103.3h.1M121.5 101.8h.1M121.5 104.6h.1M121.5 104.4h.1M121.6 103h.1M121.6 104.7h.1M121.7 102.5h.1M121.8 101.3h.1"/>
<path d="M121.9 102.6h.1M122 103.4h.1M122.1 104.6h.1M122.2 101.3h.1M122.2 101.4h.1M122.3 102.7h.1M122.3 103.9h.1M122.4 103.1h.1M122.4 102.9h.1M122.5 101.2h.1M122.7 101.2h.1M122.7 102.6h.1"/>
<path d="M122.8 102.9h.1M123 102.8h.1M123 104.5h.1M123 101.3h.1M123 103.7h.1M123.1 102h.1M123.1 103.3h.1M123.2 103.8h.1M123.2 104.5h.1M123.2 104.2h.1M123.3 102.8h.1M123.3 104.4h.1"/>
<path d="M123.4 101.8h.1M123.5 104.4h.1M123.7 101.9h.1M123.7 104.3h.1M123.8 102h.1M123.9 104.4h.1M123.9 101.5h.1M123.9 102.7h.1M123.9 103.4h.1M123.9 103.9h.1M124.1 102.7h.1M124.3 102.5h.1"/>
<path d="M124.4 101.2h.1M124.5 102.6h.1M124.7 102.6h.1M124.7 104.3h.1M124.8 102h.1M124.8 103.2h.1M124.8 104.5h.1M125 102.8h.1M125 103.1h.1M125 102.6h.1M125 104.2h.1M125.1 103.2h.1"/>
<path d="M125.2 104.2h.1M125.4 101.8h.1M125.5 104.4h.1M125.6 104.1h.1M125.6 101.4h.1M125.6 102.6h.1M125.6 103.7h.1M125.7 103.8h.1M125.7 101.5h.1M125.8 102.5h.1M125.9 103.4h.1M126.1 100.9h.1"/>
<path d="M126.2 102.4h.1M126.2 102h.1M126.3 104.3h.1M126.4 104.4h.1M126.4 102h.1M126.4 101.2h.1M126.4 103.3h.1M126.4 104h.1M126.5 104.5h.1M126.7 102.6h.1M126.7 102.4h.1M126.8 104h.1"/>
<path d="M126.9 102.6h.1M126.9 102.8h.1M127 102.7h.1M127.2 104.2h.1M127.3 101.4h.1M127.3 103.9h.1M127.3 102.6h.1M127.3 103.8h.1M127.4 101.8h.1M127.4 104.4h.1M127.5 103.2h.1M127.5 102.2h.1"/>
<path d="M127.9 102.2h.1M127.9 103.4h.1M128.1 102h.1M128.1 103.8h.1M128.2 103.2h.1M128.2 101.4h.1M128.2 103.8h.1M128.2 104.4h.1M128.3 103.9h.1M128.4 102.1h.1M128.4 101.2h.1M128.5 103.8h.1"/>
<path d="M128.6 102.6h.1M128.8 102h.1M128.8 104.4h.1M128.9 101.4h.1M128.9 102.1h.1M128.9 102.6h.1M128.9 102.8h.1M144.2 101.8h.1M144.2 100.6h.1M144.2 101.1h.1M144.3 100.8h.1M144.4 100.9h.1"/>
<path d="M144.6 100.8h.1M145 101.5h.1M145 100.5h.1M145.1 100.5h.1M145.1 101.7h.1M145.3 100h.1M145.4 100.5h.1M145.6 100.2h.1M145.6 102.1h.1M145.6 102h.1M145.8 102.1h.1M145.9 101.6h.1"/>
<path d="M145.9 100.4h.1M145.9 101.1h.1M146 102h.1M146.1 101.8h.1M146.2 100.3h.1M146.4 100.4h.1M146.5 102h.1M146.6 100.8h.1M146.7 100.5h.1M146.7 101.7h.1M146.7 100.3h.1M146.9 100.9h.1"/>
<path d="M147.1 100.2h.1M147.3 101.8h.1M147.3 100h.1M147.5 101.5h.1M147.6 101h.1M147.6 100.2h.1M147.7 101.8h.1M147.7 101.6h.1M147.8 101.6h.1M148.1 101.8h.1M148.2 101.7h.1M148.2 102.1h.1"/>
<path d="M148.4 100.4h.1M148.4 101.6h.1M148.4 100.1h.1M148.6 100.8h.1M148.8 100h.1M148.8 100.3h.1M149 101.6h.1M149.2 101.1h.1M149.4 101.6h.1M149.5 100.9h.1M149.6 100.2h.1M149.6 101h.1"/>
<path d="M149.8 101.6h.1M149.9 101.5h.1M150.1 100.4h.1M150.1 101.8h.1M150.1 101.6h.1M150.1 101.5h.1M150.5 100.8h.1M150.7 101.4h.1M150.8 102.1h.1M150.9 101h.1M151.1 101.4h.1M151.3 100h.1"/>
<path d="M151.4 100.4h.1M151.5 100.5h.1M151.5 100.2h.1M151.6 101.3h.1M151.7 100.4h.1M151.7 101.6h.1M151.8 101.6h.1M152 101h.1M152.1 101.8h.1M152.5 101.2h.1M152.5 100.8h.1M152.6 101h.1"/>
<path d="M152.7 101.6h.1M152.8 101.7h.1M152.8 101.1h.1M153.3 100h.1M153.3 101.1h.1M153.4 100.3h.1M153.4 101.6h.1M153.5 100.2h.1M153.8 101.6h.1M153.9 100.4h.1M154 101.8h.1M154.2 100.9h.1"/>
<path d="M154.2 101h.1M154.5 100.9h.1M154.5 100.8h.1M154.6 101h.1M154.7 101.1h.1M155 100.8h.1M155.1 100.3h.1M155.1 101.5h.1M155.2 101.6h.1M155.5 100.2h.1M155.7 101.6h.1M155.9 100.7h.1"/>
<path d="M155.9 100.9h.1M156 102.1h.1M156 101.8h.1M156.2 100.7h.1M156.5 100.8h.1M156.5 100.4h.1M68.8 132.6l.7 .7 .7-.7M71.6 132.6l.7 .7 .7-.7M74.4 132.6l.7 .7 .7-.7M74.6 133.4l-9.3 9.3M76.3 138.5l-.1 .1M77.3 132.6l.7 .7 .7-.7"/>
<path d="M77.3 139.7h.1M77.6 133.4l-7.4 7.4M78.5 138.5l-.6 .7M80.1 132.6l.7 .7 .7-.7M80.6 133.4l-5.5 5.5M80.8 138.5l-4.6 4.6M82.9 138.6l-2.8 2.8M82.9 132.6l.7 .7 .7-.7M85.3 138.5l-9.1 9.1M85.8 132.6l.7 .7 .7-.7M87.5 138.5l-1.2 1.2M88.2 134l-4.5 4.5"/>
<path d="M88.2 137l-1.5 1.5M88.6 132.6l.7 .7 .7-.7M89.8 138.5l-.6 .6M91.3 139.2l-2.1 2.1M91.4 132.6l.7 .7 .7-.7M91.7 133.4l-2.5 2.6M91.9 138.6h.1M94.2 132.6l.7 .7 .7-.7M94.2 138.5l-5 5.1M94.7 133.4l-5 5.1M96.5 138.5l-1.8 1.8M97.1 132.6l.7 .7 .7-.7"/>
<path d="M98.7 138.5l-9.5 9.6M99.7 139.7l-2.8 2.8M99.9 132.6l.7 .7 .7-.7M100.3 139.2h.1M101 138.5l-.1 .1M102.7 132.6l.7 .7 .7-.7M102.9 133.4l-5.1 5.1M105.5 132.6l.8 .7 .7-.7M105.9 133.4l-5.1 5.1M108.4 132.6l.4 .4M108.9 133.4l-5.8 5.8M112.2 138.3l-3.3 3.2"/>
<path d="M76.2 154.3h.1M76.7 140.3l-.5 .6M77.3 148.7l-1.1 1.1M77.9 148.1h.1M77.9 157.1l-1.7 1.7M78.4 156.6h.1M79 142.5l-2.8 2.8M79.5 142h.1M79.5 151l-2.8 2.8M80.1 150.4h.1M80.1 159.4l-2.8 2.8M80.7 158.8h.1"/>
<path d="M81.2 144.8l-2.8 2.8M81.8 144.2h.1M81.8 153.2l-2.8 2.8M82.3 152.6h.1M83.5 147l-2.8 2.8M84 146.5h.1M84 155.4l-2.8 2.8M84.6 154.9h.1M85.1 140.8l-2.8 2.9M85.7 140.3h.1M85.7 149.3l-2.8 2.8M86.3 148.7h.1"/>
<path d="M86.3 157.7l-2.8 2.8M86.8 157.1h.1M87.4 143.1l-2.8 2.8M88 142.5h.1M88 151.5l-2.9 2.8M88.2 140.1l-12 12M88.2 144.6l-12 12M88.2 149.1l-12 12M88.2 146.8l-1.4 1.3M88.5 159.9l-2.8 2.8M88.7 153l-10.5 10.5M89.1 159.4h.1"/>
<path d="M89.6 145.3l-.4 .5M90.2 144.8h.1M90.2 153.8l-2.8 2.8M90.8 153.2h.1M91.9 147.6l-2.7 2.7M92.4 147h.1M92.4 156l-2.8 2.8M93 155.4h.1M93.6 141.4l-2.8 2.8M94.1 140.8h.1M94.1 149.8l-2.8 2.8M94.7 149.3h.1"/>
<path d="M94.7 158.2l-2.8 2.9M95.3 157.7h.1M95.8 143.7l-2.8 2.8M96.4 143.1h.1M96.4 152.1l-2.8 2.8M96.9 151.5h.1M97.5 159.9h.1M98.1 145.9l-2.8 2.8M98.6 145.3h.1M98.6 154.3l-2.8 2.8M99.2 153.8h.1M100.3 148.1l-2.8 2.9"/>
<path d="M100.9 147.6h.1M100.9 156.6l-2.8 2.8M101.2 145l-18.5 18.5M101.2 140.6l-12 12M101.2 149.5l-14 14M101.2 154l-9.5 9.5M101.2 158.5l-5 5M101.2 142.8l-2 2M101.2 151.8l-1.5 1.4M113 140.4l-1.9 1.9M113.8 142.7l-.5 .5M76.2 163.5v3.6h25v-3.6"/>
<path d="M76.2 163.3h.1M76.2 167h.1M76.2 163.6h.1M76.4 164.8h.1M76.4 164.4h.1M76.5 164.9h.1M76.5 165.1h.1M76.7 162.7h.1M76.8 164.4h.1M76.8 165.2h.1M77 163.9h.1M77 165.2h.1"/>
<path d="M77 166.6h.1M77 166h.1M77 165.4h.1M77 166.4h.1M77.2 164.3h.1M77.3 166.8h.1M77.3 164.3h.1M77.4 166h.1M77.6 163.7h.1M77.7 166h.1M77.7 165.8h.1M77.8 166.1h.1"/>
<path d="M77.8 164.5h.1M77.9 165.8h.1M77.9 165.9h.1M77.9 167h.1M78.1 164.2h.1M78.2 163.6h.1M78.3 164.3h.1M78.3 166.6h.1M78.4 164.4h.1M78.5 164.2h.1M78.5 165.1h.1M78.6 163.9h.1"/>
<path d="M78.6 165.2h.1M78.7 166.4h.1M78.7 165.8h.1M78.7 165.2h.1M78.9 164.9h.1M79 164.1h.1M79 166.6h.1M79.1 165.7h.1M79.2 164.2h.1M79.3 166.8h.1M79.5 164.5h.1M79.5 165.7h.1"/>
<path d="M79.6 165.5h.1M79.6 167h.1M79.6 165.7h.1M79.7 165.6h.1M79.7 165.8h.1M79.9 164h.1M80.2 163.7h.1M80.2 163.9h.1M80.2 163.6h.1M80.2 166.1h.1M80.3 163.8h.1M80.3 163.9h.1"/>
<path d="M80.3 165.1h.1M80.4 166.3h.1M80.4 165.5h.1M80.5 165.1h.1M80.7 163.9h.1M80.7 165.2h.1M80.8 165.5h.1M80.8 164.3h.1M80.9 166.6h.1M81 166.6h.1M81 166.8h.1M81.1 164.5h.1"/>
<path d="M81.1 165.7h.1M81.2 164.2h.1M81.2 167h.1M81.2 166.8h.1M81.3 165.4h.1M81.4 167.1h.1M81.5 164.9h.1M81.6 163.8h.1M81.6 165h.1M81.7 165.8h.1M81.9 167h.1M81.9 163.7h.1"/>
<path d="M82 163.9h.1M82 165.1h.1M82 166.3h.1M82.1 165.3h.1M82.1 165.5h.1M82.2 163.6h.1M82.3 161.6l-1.8 1.9M82.4 163.6h.1M82.4 165.1h.1M82.5 165.3h.1M82.7 165.2h.1M82.7 166.9h.1"/>
<path d="M82.7 163.8h.1M82.8 166.1h.1M82.8 164.5h.1M82.9 165.7h.1M82.9 166.2h.1M82.9 161.1h.1M82.9 166.9h.1M82.9 166.6h.1M83 165.2h.1M83.1 166.8h.1M83.1 164.2h.1M83.2 166.8h.1"/>
<path d="M83.4 164.3h.1M83.4 166.7h.1M83.5 164.4h.1M83.6 166.8h.1M83.6 163.9h.1M83.6 165.1h.1M83.7 166.3h.1M83.7 165.8h.1M83.9 165.1h.1M84 165h.1M84.2 163.6h.1M84.2 165.1h.1"/>
<path d="M84.4 165h.1M84.4 166.7h.1M84.5 164.4h.1M84.5 165.7h.1M84.6 166.9h.1M84.7 165.2h.1M84.7 165.5h.1M84.7 165h.1M84.8 166.6h.1M84.8 165.6h.1M84.9 166.6h.1M85.1 164.2h.1"/>
<path d="M85.1 163.3h.1M85.2 166.8h.1M85.3 166.6h.1M85.3 163.8h.1M85.4 165h.1M85.4 166.2h.1M85.4 166.3h.1M85.4 163.9h.1M85.6 164.9h.1M85.6 165.8h.1M85.9 164.8h.1M86 164.4h.1"/>
<path d="M86 166.7h.1M86.1 166.8h.1M86.1 164.4h.1M86.1 163.6h.1M86.2 165.7h.1M86.2 166.4h.1M86.2 166.9h.1M86.4 165h.1M86.4 164.8h.1M86.5 166.4h.1M86.6 165h.1M86.7 165.2h.1"/>
<path d="M86.7 165.1h.1M86.9 166.6h.1M87 163.8h.1M87 166.3h.1M87 165h.1M87.1 166.2h.1M87.1 164.2h.1M87.2 166.8h.1M87.3 165.6h.1M87.3 164.6h.1M87.6 164.6h.1M87.6 165.8h.1"/>
<path d="M87.8 164.4h.1M87.9 166.2h.1M87.9 165.6h.1M87.9 163.8h.1M87.9 166.8h.1M88 166.3h.1M88.1 164.5h.1M88.1 163.6h.1M88.2 166.2h.1M88.4 165h.1M88.5 164.4h.1M88.6 166.8h.1"/>
<path d="M88.6 163.8h.1M88.6 164.5h.1M88.6 165h.1M88.6 165.2h.1M88.7 166.2h.1M88.7 166.1h.1M88.9 166.6h.1M89 164.4h.1M89.1 164.2h.1M89.1 166.8h.1M89.2 165h.1M89.3 164.4h.1"/>
<path d="M89.5 164.4h.1M89.5 165.6h.1M89.6 166.8h.1M89.6 166h.1M89.6 165.8h.1M89.8 165.6h.1M89.8 164.3h.1M89.9 166h.1M89.9 165.7h.1M90.1 163.6h.1M90.3 163.7h.1M90.3 165h.1"/>
<path d="M90.4 166.2h.1M90.4 163.9h.1M90.4 165.9h.1M90.5 166.2h.1M90.5 164h.1M90.6 165.2h.1M90.7 164.2h.1M90.8 162.2l-1.4 1.3M90.9 166.6h.1M91 164.2h.1M91.1 164.2h.1M91.1 164.5h.1"/>
<path d="M91.1 164.4h.1M91.1 166.8h.1M91.2 165.6h.1M91.2 166.8h.1M91.2 166.9h.1M91.3 165.8h.1M91.3 161.6h.1M91.5 164.1h.1M91.6 165.8h.1M91.6 165.7h.1M91.7 165.1h.1M91.8 165.2h.1"/>
<path d="M92 163.7h.1M92 164.9h.1M92.1 166.2h.1M92.1 163.6h.1M92.1 165.7h.1M92.3 165h.1M92.4 165.7h.1M92.4 164h.1M92.6 165.2h.1M92.7 163.9h.1M92.8 164.3h.1M92.8 166.6h.1"/>
<path d="M92.9 165.5h.1M92.9 166.8h.1M93 165.5h.1M93 163.9h.1M93 166.2h.1M93 164.2h.1M93.1 166.8h.1M93.1 166.4h.1M93.2 163.9h.1M93.3 165.5h.1M93.6 165.8h.1M93.6 163.7h.1"/>
<path d="M93.6 164.5h.1M93.6 164.9h.1M93.7 166.2h.1M93.7 166.9h.1M93.7 164.6h.1M93.8 165.4h.1M93.9 167.1h.1M94.1 163.6h.1M94.1 163.7h.1M94.3 165h.1M94.3 165.1h.1M94.4 167h.1"/>
<path d="M94.4 163.7h.1M94.5 164.3h.1M94.5 165.5h.1M94.6 166.7h.1M94.6 165.2h.1M94.7 165.3h.1M94.8 166.6h.1M94.9 165.7h.1M95 163.6h.1M95 164.2h.1M95 165.3h.1M95 165.8h.1"/>
<path d="M95.1 166.8h.1M95.3 166.9h.1M95.3 163.7h.1M95.4 164.9h.1M95.4 166.1h.1M95.5 165.8h.1M95.5 163.9h.1M95.5 165.2h.1M95.6 166.3h.1M95.6 166.8h.1M95.6 164h.1M96 163.6h.1"/>
<path d="M96.1 164.3h.1M96.1 166.8h.1M96.2 165.5h.1M96.2 166.7h.1M96.2 164.6h.1M96.2 166.9h.1M96.3 165h.1M96.3 167h.1M96.4 165.1h.1M96.5 165.2h.1M96.7 165.1h.1M96.8 166.6h.1"/>
<path d="M96.8 165.1h.1M96.9 160.5l-2.8 2.8M97 165.2h.1M97 163.6h.1M97 166.7h.1M97 164.2h.1M97 164.9h.1M97.1 166.1h.1M97.1 166.8h.1M97.3 165h.1M97.3 166.6h.1M97.5 165.8h.1"/>
<path d="M97.5 165.7h.1M97.8 164.2h.1M97.8 166.6h.1M97.9 165.5h.1M97.9 166.7h.1M98 163.6h.1M98.1 164h.1M98.1 164.9h.1M98.1 166.3h.1M98.3 165h.1M98.3 166.4h.1M98.4 164.8h.1"/>
<path d="M98.5 165.2h.1M98.6 163.6h.1M98.6 164.9h.1M98.7 166.1h.1M98.7 166.4h.1M98.7 164.6h.1M98.8 166.6h.1M98.8 166.9h.1M98.9 164.7h.1M99 164.8h.1M99 164.2h.1M99 166.4h.1"/>
<path d="M99 166.8h.1M99.2 162.7l-.8 .8M99.4 165.2h.1M99.5 165.8h.1M99.5 164.2h.1M99.5 165.4h.1M99.6 166.3h.1M99.6 166.7h.1M99.7 162.2h.1M99.8 164.6h.1M100 163.6h.1M100 165.8h.1"/>
<path d="M100.2 164.6h.1M100.2 165.9h.1M100.2 165h.1M100.3 163.6h.1M100.3 164.8h.1M100.4 166h.1M100.4 166.2h.1M100.5 165.2h.1M100.6 164h.1M100.7 164.5h.1M100.7 166.4h.1M100.7 166.2h.1"/>
<path d="M100.7 166.6h.1M100.8 164.1h.1M101 164.2h.1M101 166.8h.1M101.1 164.2h.1M101.2 165.4h.1M101.2 163l-.5 .5M101.2 160.8l-.9 .8"/>
</g>
<!-- layer: 0 -->
<g fill="none" stroke="#000" stroke-width=".3">
<path d="M62.6 85.4h.1M62.6 89.9h.1M62.6 82.4v2.1M62.6 86.3v2.7M62.6 90.8v2.1M94.4 85.4h.1M94.4 89.9h.1M94.4 82.4v2.1M94.4 86.3v2.7M94.4 90.8v2.1M122.7 85.4h.1M122.7 89.9h.1"/>
<path d="M122.7 82.4v2.1M122.7 86.3v2.7M122.7 90.8v2.1M150.3 85.4h.1M150.3 89.9h.1M150.3 82.4v2.1M150.3 86.3v2.7M150.3 90.8v2.1M88.7 133.2h.1M88.7 137.7h.1M88.7 130.8v1.5M88.7 134.1v2.7"/>
<path d="M88.7 138.6v2.7M88.7 142.2h.1M88.7 146.7h.1M88.7 151.2h.1M88.7 143.1v2.7M88.7 147.6v2.7M88.7 152.1v1.5"/>
</g>
<g fill="#000" stroke="#000" stroke-width=".21">
<path d="M103.9 23.6l.4 2h-.7zM61.4 67.7l2-.3v.7zM62.6 79.1l2-.3v.7zM92.4 78.8l2 .3-2 .4zM93.6 67.4l2 .3-2 .4zM103.6 61.7h.7l-.4 2zM121.5 67.7l2-.3v.7zM122.7 79.1l2-.3v.7zM148.3 78.8l2 .3-2 .4zM149.5 67.4l2 .3-2 .4zM111.7 81.7h.7l-.3 2zM112.1 88.6l.3 2h-.7z"/>
<path d="M122.7 92.9l3 .5-.3 .9zM128.9 96.5l2.5 1.7-.7 .7zM131 83.7l1.1 2.8-1 .2zM155.5 79.6l.8 .6-2.1 2.1zM165.1 86.2l.3 2h-.7zM164.7 96.7h.7l-.3 2zM164.7 81.7h.7l-.3 2zM164.8 96.7h.6l-.3 2zM57.7 109.5l2-.4v.7zM100.6 109.1l2 .4-2 .3zM116.4 110l2-.4v.7zM126.9 109.6l2 .4-2 .3z"/>
<path d="M128.9 110l2-.4v.7zM128.9 102.9h3.1l-.2 1zM142 109.6l2 .4-2 .3zM144 110l2-.4v.7zM154.5 109.6l2 .4-2 .3zM165.1 102.2l.3 2h-.6zM89.8 134.6l2.8 1.3-.6 .8z"/>
</g>
<path d="M121.5 83.7h2.5M88.2 131.5v21.2M89.1 131.5v21.2M91.2 133.4h5" fill="none" stroke="#000" stroke-width=".21"/>
<g fill="#fff" stroke="#fff" stroke-width=".35">
<path d="M256.5 196.4h14.2v3.6h-14.2z"/>
<path d="M221.4 117.8h12.5v3.6h-12.5z"/>
<path d="M221.4 121h10.6v3.6h-10.6z"/>
<path d="M221.4 130.6h42.3v3.6h-42.3z"/>
<path d="M221.4 124.2h36.7v3.6h-36.7z"/>
<path d="M221.4 127.4h20v3.6h-20z"/>
<path d="M19.8 192.6h137.8v3.6h-137.8z"/>
<path d="M221.4 133.8h40.6v3.7h-40.6z"/>
<path d="M256.6 188.4h25.7v2.4h-25.7z"/>
<path d="M256.6 186.4h30.7v2.4h-30.7z"/>
</g>
<text font-size="4.2" x="222" y="189.9">LBG31 600 mm</text>
<g font-size="3.5">
<text x="163" y="75.4">Detail 1</text>
<text x="135.4" y="93.1">1</text>
<text x="135" y="97.4">2</text>
<text x="137" y="102.6">3</text>
<text x="140" y="105.6">4</text>
<text x="109.3" y="147">5</text>
</g>
<g font-size="2.8">
<text x="84.8" y="122">Detail 1</text>
<text x="158.4" y="144.6">0.11 m3</text>
<text x="158.4" y="147.8">beton C 20/25</text>
<text x="222" y="144.4">LEGEND:</text>
<text x="222" y="147.6">1 Pavement</text>
<text x="158.4" y="151">concrete C 20/25</text>
<text x="221.9" y="154">3 Concrete foundation</text>
<text x="222" y="150.7">2 Chemical anchor M10, dl. min 200</text>
<text x="222" y="157.2">4 Compacted gravel base, depth min. 70 mm</text>
<text x="222" y="160.4">5 Counter nuts (for soil foundation)</text>
<text x="257.2" y="195.4">version: 2022/09</text>
<text x="20.2" y="198.6">Dimensions of products, fundations and anchors are informative only. The exact dimensions you get with our offer.</text>
</g>
<g font-size="2.2">
<text x="103.3" y="45.1" transform="rotate(-90 103.3 45.1)">800</text>
<text x="77" y="67.1">684</text>
<text x="135" y="67.1">600</text>
<text x="77" y="78.5">635</text>
<text x="135" y="78.5">550</text>
<text x="164.4" y="79.1" transform="rotate(-90 164.4 79.1)">50</text>
<text x="111.4" y="87.7" transform="rotate(-90 111.4 87.7)">100</text>
<text x="164.4" y="93.9" transform="rotate(-90 164.4 93.9)">250</text>
<text x="164.5" y="101.4" transform="rotate(-90 164.5 101.4)">70</text>
<text x="78.6" y="108.8">900</text>
<text x="121.2" y="109.3">250</text>
<text x="135" y="109.3">300</text>
<text x="148.8" y="109.3">250</text>
</g>
</svg>
